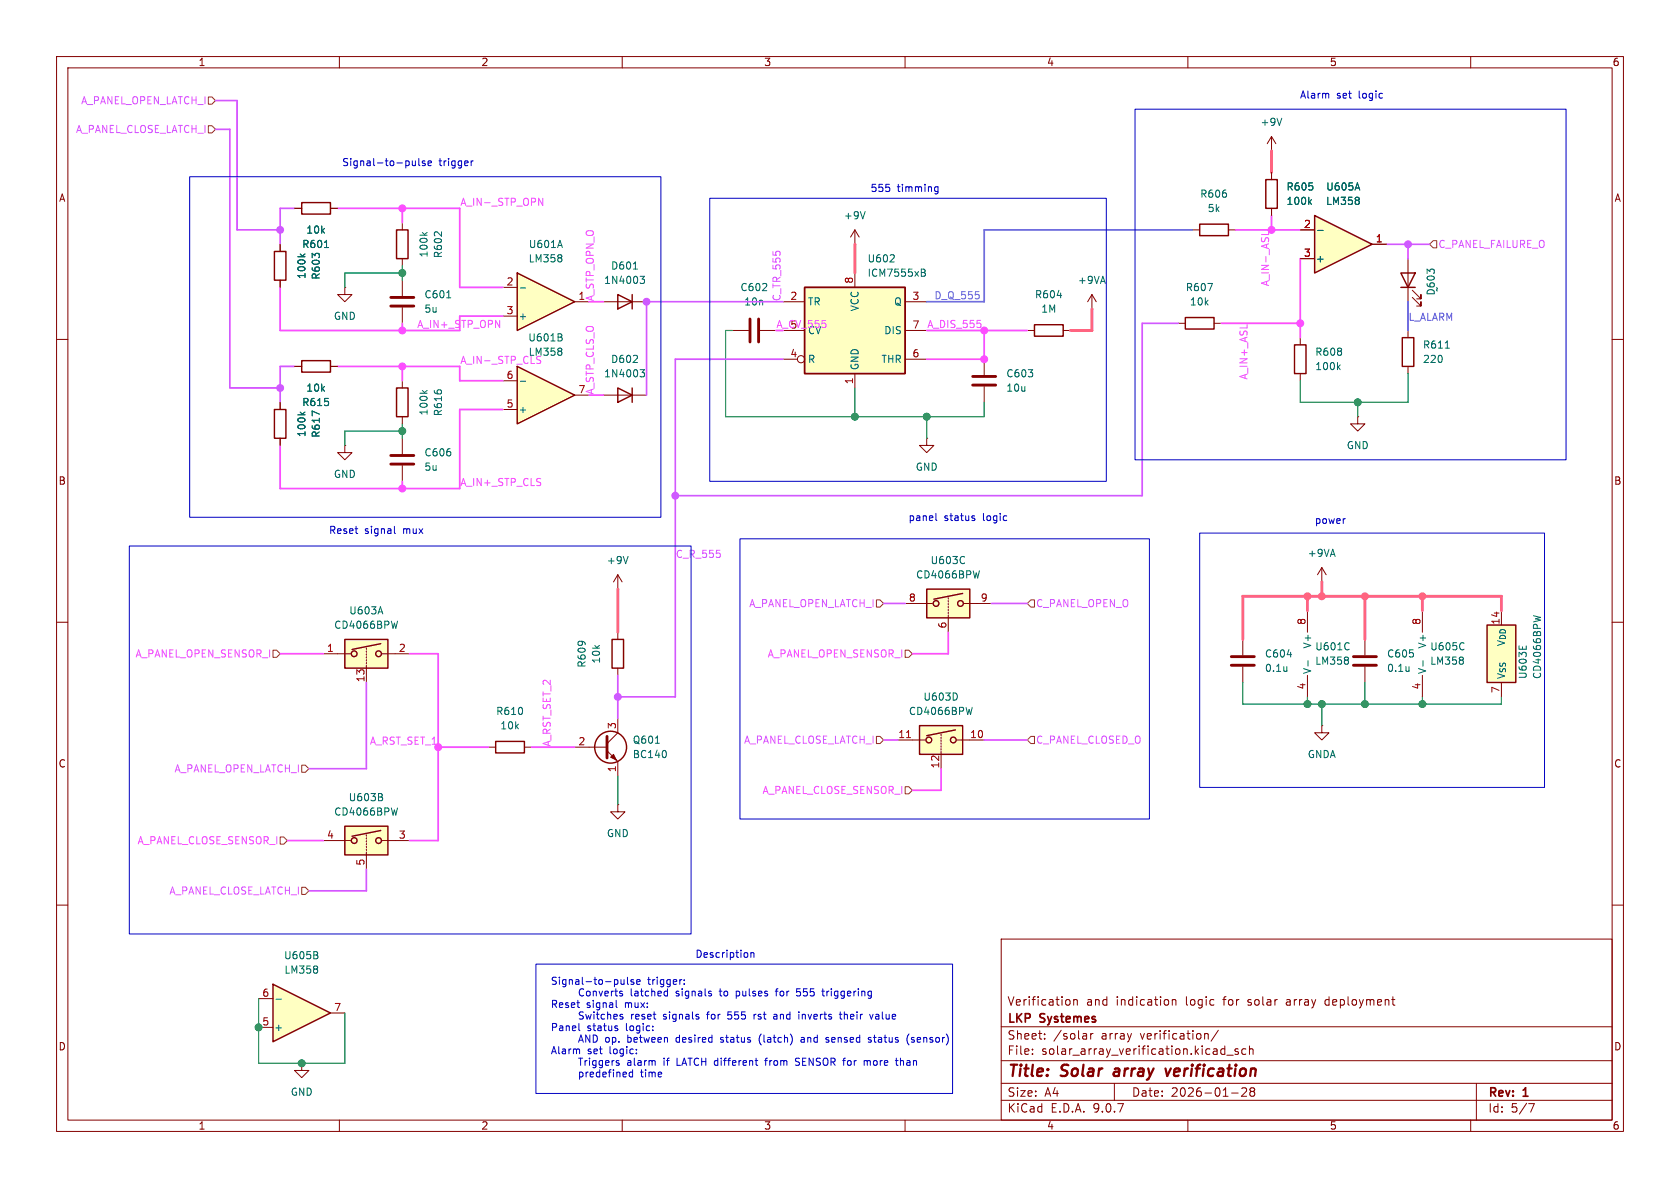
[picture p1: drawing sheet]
<svg xmlns="http://www.w3.org/2000/svg" width="297mm" height="210mm" viewBox="0 0 297 210" stroke-linecap="round" stroke-linejoin="round" font-family="sans-serif">
<g fill="none" stroke="#840000" stroke-width=".18">
<path d="M10 10h277v190h-277zM12 12h273v186h-273zM60 10v2M110 10v2M160 10v2M210 10v2M260 10v2M106.7 53.3h7.6M10 60h2M163.8 77.5v1.2h1.3l-1.3 1.3-1.2-1.3h1.2M163.8 77.5h.1M285 60h2"/>
<path d="M10 110h2M219.7 113v2.8M219.7 117.9v2.8M231.1 108v3.8M231.1 119.4v3.8M233.7 102.9h.1M233.7 100.3l-.8 1.3M233.7 100.3l.7 1.3M233.7 100.3v2.6M285 110h2M10 160h2M177 166h108v32h-108z"/>
<path d="M188.9 176.7l.3 .3v.4l-.3 .3M189.8 176.8l.2-.1 .4 .1 .1 .9M189.8 176.7v1M207.2 176.8l.3-.1 .3 .1 .1 .9M207.2 176.7v1M234.3 176.8v.8M246 176.7h.6M246.3 177.6l.3 .1M285 160h2M60 198v2M110 198v2M160 198v2"/>
<path d="M177 194.5h108M177 191.5h108M177 187.5h108M177 181.5h108M182.5 186.3v.1M182.5 185.5v.1M184.7 183.6v.1M184.7 182.8v.1M192 182.8l.1 .9M192.1 183.6l-.1 .1M192.1 183.1h-.1M192.8 182.7v1"/>
<path d="M193.2 182.7l-.2 .1-.2 .2M197 191.5v3M210 198v2M213 182.8h.5l.1 .9M215.4 182.1l-1.3 2M216.1 185.4l.4 .1M216.5 184.9v1.5M216.5 186.3l-.4 .1M216.9 186.5h1.1M217.7 193.2h1.2M218.9 185.5l-.4-.1-.2 .2 .1 .2 .5 .2v.3h-.6M219.5 192.4l.6-.1 .2 .1 .1 .3-.9 1.1h.9"/>
<path d="M220.2 185.5l-.4-.1-.3 .3v.4l.2 .2h.5M220.9 185.5l.2-.1 .4 .1v.9M220.9 184.9v1.5M221.2 192.9l-.2-.2 .2-.4 .5 .1 .1 .2-.3 .3M221.2 192.9l-.2 .3v.5l.2 .1 .5-.1 .1-.2-.1-.4-.2-.2M221.2 192.9h.3M260 198v2M261 191.5v6.5M270.2 195.1h1l-.6 1.5"/>
</g>
<path d="M197 189.5l-.1 .4 .2 .3M206 188.9l.3 1.3 .7-1.3" fill="none" stroke="#840000" stroke-width=".4"/>
<path d="M109.2 52.1l2.6 1.2-2.6 1.3zM111.8 52.1v2.5" fill="none" stroke="#840000" stroke-width=".25"/>
<path d="M112 47.6h.7M113.2 48.8h.7l-.4 .5 .4 .1v.5l-.2 .2h-.4M227.5 117.8v.9M227.5 118.6h-.1M227.6 115.7h.7M231.2 116.8v1M238.3 116.3v.3M238.3 116.8v.5M238.4 113.7h.1M238.5 114.8h-.1" fill="none" stroke="#006464" stroke-width=".18"/>
<path d="M217.7 117.6h4M217.7 116.1h4" fill="none" stroke="#840000" stroke-width=".51"/>
<path d="M48.3 174l10.1 5.1-10.1 5.1z" fill="#ffffc2"/>
<path d="M182.9 57.4h5.1v2h-5.1zM48.3 174l10.1 5.1-10.1 5.1z" fill="none" stroke="#840000" stroke-width=".25"/>
<g fill="none" stroke="#840000" stroke-width=".18">
<path d="M181.6 58.4h1.3M188 58.4h1.2M193 54.6h.1M193 52.1l-.7 1.2M193 52.1l.8 1.2M193 52.1v2.5M241.3 113v2.8M241.3 117.9v2.8M251.5 108v3.8M251.5 119.4v3.8M45.7 176.5h2.6M58.4 179.1h2.6"/>
<path d="M45.7 181.6h2.6"/>
</g>
<g fill="none" stroke="#006464" stroke-width=".18">
<path d="M186.9 52.2h.8M249.1 117.8v.9M249.1 118.6h-.1M251.6 116.8v1M258.6 116.3v.3M258.6 116.8v.5M258.8 113.7h.1M258.8 114.8h.1M48.8 176.6h1M55.9 168.8l.3 .3v.3l-.2 .1M56 168.3l.2 .2-.2 .3M56.1 170.9v.3"/>
<path d="M56.1 171.4v.5"/>
</g>
<path d="M239.3 117.6h4M239.3 116.1h4" fill="none" stroke="#840000" stroke-width=".51"/>
<path d="M262.9 110.5h5.1v10.2h-5.1z" fill="#ffffc2"/>
<path d="M109.2 68.6l2.6 1.3-2.6 1.2zM111.8 68.6v2.5M228.9 61h2v5h-2zM262.9 110.5h5.1v10.2h-5.1z" fill="none" stroke="#840000" stroke-width=".25"/>
<path d="M229.9 59.7v1.3M71.1 77.5v2.8M106.7 69.9h7.6M174 63.5v2.8M174 68.3v2.8M229.9 66v1.3M71.1 82.3v2.8M265.4 120.7v2.5M53.3 188v1.2h1.3l-1.3 1.3-1.2-1.3h1.2M53.3 188h.1" fill="none" stroke="#840000" stroke-width=".18"/>
<path d="M113.2 65.3h.7l-.4 .5 .4 .2v.4l-.2 .2h-.4M236.6 64.9l.3 .4M236.9 64.5l-.4 .5M268.5 114.2v.6M269.8 114.2v.6M271.1 108.8l1.3 .3" fill="none" stroke="#006464" stroke-width=".18"/>
<path d="M172 66.5h4M172 68.1h4M69.1 80.5h4.1M69.1 82h4.1" fill="none" stroke="#840000" stroke-width=".51"/>
<path d="M91.4 48.3l10.2 5-10.2 5.1z" fill="#ffffc2"/>
<path d="M53.3 35.8h5.1v2h-5.1zM212.1 39.6h5.1v2.1h-5.1zM48.5 44.5h2v5h-2zM70.1 40.6h2v5.1h-2zM91.4 48.3l10.2 5-10.2 5.1zM209.5 56.1h5.1v2.1h-5.1zM247.9 59.7h2v5.1h-2zM48.5 72.4h2v5.1h-2zM53.3 63.8h5.1v2h-5.1zM70.1 68.6h2v5.1h-2z" fill="none" stroke="#840000" stroke-width=".25"/>
<g fill="none" stroke="#840000" stroke-width=".18">
<path d="M52.1 36.8h1.2M58.4 36.8h1.3M71.1 39.4v1.2M224.8 26.7h.1M224.8 24.1l-.8 1.3M224.8 24.1l.8 1.3M224.8 24.1v2.6M49.5 43.2v1.3M49.5 49.5v1.3M61 50.8v1.3h1.2l-1.2 1.2-1.3-1.2h1.3M61 50.8h.1M71.1 45.7v1.3"/>
<path d="M71.1 49.5v2.8M71.1 54.4v2.8M88.9 50.8h2.5M88.9 55.9h2.5M101.6 53.3h2.5M129.5 58.4h2.8M134.4 58.4h2.8M151.1 43.2h.1M151.1 40.6l-.7 1.3M151.1 40.6l.8 1.3M151.1 40.6v2.6M208.3 57.2h1.2"/>
<path d="M210.8 40.6h1.3M214.6 57.2h1.3M217.2 40.6h1.2M248.9 58.4v1.3M49.5 71.1v1.3M49.5 77.5v1.2M52.1 64.8h1.2M58.4 64.8h1.3M61 78.7v1.3h1.2l-1.2 1.3-1.3-1.3h1.3M61 78.7h.1M71.1 67.3v1.3M71.1 73.7v1.2"/>
<path d="M248.9 64.8v1.2"/>
</g>
<g fill="none" stroke="#006464" stroke-width=".18">
<path d="M152.9 37.4l-.4 1.3M226.6 20.9l-.4 1.3M53.1 44.9l.5 .5M53.9 44.9l-.5 .4M57.4 43.8h.7M74.7 41.1l.4 .5M75.5 41.1l-.5 .4M79 52.6h.7M92 50.9h.9M99 42.5l.4 1.3M99.3 45.2v.3M99.3 45.7v.5"/>
<path d="M213.5 50.1h.9l-.6 1.3M53.1 72.8l.5 .5M53.9 72.8l-.5 .4M56.5 73.2l-1.3-.5v.8M74.7 69l.4 .5M75.5 69l-.5 .4M255.5 61.5h.7"/>
</g>
<path d="M69.1 52.6h4.1M69.1 54.1h4.1M132.6 56.4v4.1M134.1 56.4v4.1" fill="none" stroke="#840000" stroke-width=".51"/>
<path d="M142.2 50.8h17.8v15.2h-17.8z" fill="#ffffc2"/>
<path d="M142.2 50.8h17.8v15.2h-17.8zM247.6 48.3h2.6l-1.3 2.5zM247.6 50.8h2.6" fill="none" stroke="#840000" stroke-width=".25"/>
<g fill="none" stroke="#840000" stroke-width=".18">
<path d="M138.4 53.3h3.8M138.4 58.4h3.8M151.1 48.3v2.5M160 53.3h3.8M160 58.4h3.8M248.9 45.7v7.6M249.7 52.6l1.5 1.5v-.8v.8h-.8M249.7 51.3l1.5 1.5v-.7v.7h-.8M138.4 63.5h2.6M151.1 66v2.6M160 63.5h3.8"/>
<circle cx="141.6" cy="63.5" r=".63"/>
</g>
<path d="M157.3 46.3h.8M158 45.2v.4M162.9 47.6l.6 .1v.2l-.2 .3M162.9 48.2h.4M163.3 48.2l.3 .2-.1 .3-.6 .1" fill="none" stroke="#006464" stroke-width=".18"/>
<path d="M232.4 38.1l10.2 5.1-10.2 5.1z" fill="#ffffc2"/>
<path d="M223.8 31.8h2v5h-2zM232.4 38.1l10.2 5.1-10.2 5.1z" fill="none" stroke="#840000" stroke-width=".25"/>
<path d="M224.8 30.5v1.3M224.8 36.8v1.3M229.9 40.6h2.5M229.9 45.7h2.5M242.6 43.2h2.5" fill="none" stroke="#840000" stroke-width=".18"/>
<path d="M231.5 35.7l.4 .4M231.9 35.3l-.5 .5M240 32.3l.4 1.3M240.2 35v.3M240.2 35.5v.5M232.9 40.7h1" fill="none" stroke="#006464" stroke-width=".18"/>
<path d="M61 146.1h7.6v5h-7.6z" fill="#ffffc2"/>
<path d="M57.1 148.6h4.9M64.8 147.6v.2M64.8 148.1v.2M64.8 148.6v.2M64.8 149.1v.3M64.8 149.6v.3M64.8 150.1v.3M64.8 150.6v3.1M67.6 148.6h4.8" fill="none" stroke="#840000" stroke-width=".18"/>
<g fill="none" stroke="#840000" stroke-width=".25">
<path d="M61 146.1h7.6v5h-7.6zM67.3 146.8l-5.1 1"/>
<circle cx="62.6" cy="148.6" r=".51"/>
<circle cx="66.9" cy="148.6" r=".51"/>
</g>
<path d="M67.3 140.9l.3 .2v.3l-.2 .1M67.5 140.3l.1 .2-.1 .3M70.3 142.8l-.3 1.3" fill="none" stroke="#006464" stroke-width=".18"/>
<path d="M61 113h7.6v5.1h-7.6z" fill="#ffffc2"/>
<path d="M57.1 115.6h4.9M64.8 114.6v.2M64.8 115.1v.2M64.8 115.6v.2M64.8 116.1v.2M64.8 116.6v.2M64.8 117.1v.2M64.8 117.6v3.1M67.6 115.6h4.8" fill="none" stroke="#840000" stroke-width=".18"/>
<g fill="none" stroke="#840000" stroke-width=".25">
<path d="M61 113h7.6v5.1h-7.6zM67.3 113.8l-5.1 1"/>
<circle cx="62.6" cy="115.6" r=".51"/>
<circle cx="66.9" cy="115.6" r=".51"/>
</g>
<path d="M67.2 107.3l.5 1.2M70.3 109.8l-.3 1.3" fill="none" stroke="#006464" stroke-width=".18"/>
<path d="M163.8 104.1h7.6v5.1h-7.6z" fill="#ffffc2"/>
<path d="M160 106.7h4.8M167.6 105.7v.2M167.6 106.2v.2M167.6 106.7v.2M167.6 107.2v.2M167.6 107.7v.3M167.6 108.2v.3M167.6 108.7v3.1M170.4 106.7h4.9M86.4 132.1h1.2M92.7 132.1h1.3" fill="none" stroke="#840000" stroke-width=".18"/>
<g fill="none" stroke="#840000" stroke-width=".25">
<path d="M163.8 104.1h7.6v5.1h-7.6zM170.2 104.9l-5.1 1M87.6 131.1h5.1v2h-5.1z"/>
<circle cx="165.5" cy="106.7" r=".51"/>
<circle cx="169.8" cy="106.7" r=".51"/>
</g>
<path d="M170.5 98.4v.1M170.5 99.5v.1M173.1 100.9l-.3 1.3" fill="none" stroke="#006464" stroke-width=".18"/>
<path d="M162.6 128.3h7.6v5.1h-7.6z" fill="#ffffc2"/>
<g fill="none" stroke="#840000" stroke-width=".18">
<path d="M109.2 104.1h.1M109.2 101.6l-.7 1.3M109.2 101.6l.8 1.3M109.2 101.6v2.5M109.2 111.8v1.2M109.2 118.1v1.3M101.6 132.1h5.7M107.3 132.7l1.9 1.9v2.6M109.2 127v2.5l-1.9 1.9M158.7 130.8h4.9M166.4 129.8v.2M166.4 130.3v.3"/>
<path d="M166.4 130.8v.3M166.4 131.3v.3M166.4 131.8v.3M166.4 132.3v.3M166.4 132.8v3.1M169.2 130.8h4.8M109.2 142.2v1.3h1.3l-1.3 1.3-1.3-1.3h1.3M109.2 142.2h.1"/>
</g>
<g fill="none" stroke="#840000" stroke-width=".25">
<path d="M108.2 113h2v5.1h-2zM162.6 128.3h7.6v5.1h-7.6zM168.9 129l-5.1 1"/>
<circle cx="107.9" cy="132.1" r="2.82"/>
<circle cx="164.2" cy="130.8" r=".51"/>
<circle cx="168.5" cy="130.8" r=".51"/>
</g>
<path d="M160.3 130.4h.7" fill="none" stroke="#a90000" stroke-width=".18"/>
<path d="M111 98.4l-.4 1.2M115.9 131.4h.7M117.7 132.8l.1 .3-.1 .7M169.2 122.8v.7M171.9 125l-.3 1.3" fill="none" stroke="#006464" stroke-width=".18"/>
<path d="M107.3 130.2v3.8" fill="none" stroke="#840000" stroke-width=".51"/>
<path d="M107.9 133.9l.6-.5 .5 1z" fill="#840000" stroke="#840000" stroke-width=".18"/>
<path d="M91.4 64.8l10.2 5.1-10.2 5z" fill="#ffffc2"/>
<path d="M91.4 64.8l10.2 5.1-10.2 5z" fill="none" stroke="#840000" stroke-width=".25"/>
<g fill="none" stroke="#840000" stroke-width=".18">
<path d="M52.1 36.8h1.2M58.4 36.8h1.3M224.8 30.5v1.3M224.8 36.8v1.3M49.5 43.2v1.3M49.5 49.5v1.3M229.9 40.6h2.5M229.9 45.7h2.5M242.6 43.2h2.5M49.5 71.1v1.3M49.5 77.5v1.2M52.1 64.8h1.2"/>
<path d="M58.4 64.8h1.3M88.9 67.3h2.5M88.9 72.4h2.5M101.6 69.9h2.5M240 73.7v1.2h1.3l-1.3 1.3-1.2-1.3h1.2M240 73.7h.1M233.7 128.3v1.2h1.2l-1.2 1.3-1.3-1.3h1.3M233.7 128.3h.1"/>
</g>
<g fill="none" stroke="#006464" stroke-width=".18">
<path d="M231.5 35.7l.4 .4M231.9 35.3l-.5 .5M240 32.3l.4 1.3M240.2 35v.3M240.2 35.5v.5M53.1 44.9l.5 .5M53.9 44.9l-.5 .4M57.4 43.8h.7M99.1 59.6l.3 .2-.1 .3-.1 .2M99.2 59.1l.1 .1-.1 .3M232.9 40.7h1M53.1 72.8l.5 .5"/>
<path d="M53.9 72.8l-.5 .4M56.5 73.2l-1.3-.5v.8M92 67.4h.9M99.3 61.7v.3M99.3 62.2v.5"/>
</g>
<g fill="none" stroke="#725600" stroke-width=".18">
<path d="M36.8 17.1h.7l.6 .7-.6 .6h-.7zM36.8 22.2h.7l.6 .7-.6 .6h-.7zM253.4 42.5h.6v1.3h-.6l-.7-.6zM48.3 114.9h.6l.6 .7-.6 .6h-.6zM154.9 106h.7l.6 .7-.6 .6h-.7zM160 114.9h.7l.6 .7-.6 .6h-.7zM182.2 106h.7v1.3h-.7l-.6-.6zM53.3 135.3h.7l.6 .6-.6 .6h-.7zM154.9 130.2h.7l.6 .6-.6 .6h-.7zM160 139.1h.7l.6 .6-.6 .6h-.7zM182.2 130.2h.7v1.2h-.7l-.6-.6zM49.5 148h.7l.6 .6-.6 .6h-.7z"/>
<path d="M53.3 156.8h.7l.6 .7-.6 .6h-.7z"/>
</g>
<path d="M95.2 35l.8 1.3v-1.3M173.4 57.2v.6M224.3 40.9v.6M95.5 63.7l.1 .2-.1 .2-.5 .2" fill="none" stroke="#fd4dff" stroke-width=".18"/>
<g fill="none" stroke="#fd4dff" stroke-width=".3">
<path d="M59.7 36.8h21.6v14h7.6M71.1 36.8v2.6M224.8 38.1v2.5M49.5 50.8v7.6h31.8v-2.5h7.6M71.1 57.2v1.2M104.1 53.3h2.6M163.8 58.4h17.8M174 58.4v5.1h-10.2M215.9 57.2h14M218.4 40.6h11.5M229.9 45.7v14M59.7 64.8h21.6v2.5h7.6"/>
<path d="M71.1 64.8v2.5M88.9 72.4h-7.6v14h-31.8v-7.7M104.1 69.9h2.6M71.1 85.1v1.3M49.5 115.6h7.6M72.4 115.6h5.1v33h-5.1M167.6 111.8v3.8h-6.3M77.5 132.1h8.9M94 132.1h7.6M166.4 135.9v3.8h-5.1M50.8 148.6h6.3"/>
</g>
<g fill="none" stroke="#009600" stroke-width=".2">
<path d="M71.1 48.3h-10.1v2.5M71.1 47v2.5M129.5 58.4h-1.2v15.3h45.7v-2.6M71.1 76.2h-10.1v2.5M71.1 74.9v2.6M151.1 68.6v5.1M163.8 73.7v3.8M240 71.1v2.6M248.9 66v5.1h-19v-3.8M109.2 137.2v5M219.7 120.7v3.8h45.7v-1.3M231.1 123.2v1.3"/>
<path d="M233.7 124.5v3.8M241.3 120.7v3.8M251.5 123.2v1.3M45.7 176.5v11.5h15.3v-8.9"/>
</g>
<path d="M193 54.6v3.8h-3.8M231.1 105.4v2.6M233.7 102.9v2.5M241.3 105.4v7.6M251.5 105.4v2.6M265.4 108v-2.6h-45.7v7.6" fill="none" stroke="#ff6283" stroke-width=".51"/>
<path d="M210.8 40.6h-36.8v12.7h-10.2" fill="none" stroke="#2e9cff" stroke-width=".3"/>
<path d="M224.8 26.7v3.8M151.1 43.2v5.1M109.2 104.1v7.7" fill="none" stroke="#ff6866" stroke-width=".51"/>
<g fill="none" stroke="#ce5aff" stroke-width=".3">
<path d="M38.1 17.8h3.8v22.8h7.6M38.1 22.9h2.5v45.7h8.9M52.1 36.8h-2.6v6.4M138.4 53.3h-24.1v16.6M208.3 57.2h-6.4v30.4h-82.5M245.1 43.2h7.6M248.9 43.2v2.5M52.1 64.8h-2.6v6.3M138.4 63.5h-19v59.7h-10.2M109.2 119.4v7.6M156.2 106.7h3.8M175.3 106.7h6.3"/>
<path d="M64.8 120.7v15.2h-10.2M156.2 130.8h2.5M174 130.8h7.6M64.8 153.7v3.8h-10.2"/>
</g>
<path d="M248.9 53.3v5.1" fill="none" stroke="#5f4aff" stroke-width=".3"/>
<g fill="none" stroke="#0000c2" stroke-width=".18">
<path d="M200.7 19.3h76.2v62h-76.2zM234.8 16.6l.1 .7M33.5 31.2h83.3v60.2h-83.3zM72.9 28.4l.1 .8 .3 .1 .1-.1M73.4 28.4v.9M74 28v1.1l.2 .2M75.1 28.5l-.3-.1-.2 .2 .1 .2 .4 .1v.3h-.5M75.7 28.9l.6-.2-.1-.2-.3-.1-.2 .2v.6h.5M83.3 28.4v.9M83.7 28.4l-.4 .3M125.5 35.1h70.1v50h-70.1zM165.3 33.7l.2 .2 .3-.1"/>
<path d="M165.8 33v1l-.2 .3-.3-.1M165.8 33.1l-.3-.1-.2 .1M22.9 96.5h99.3v68.6h-99.3zM69.7 93v1.1l.2 .2M130.8 95.3h72.4v49.5h-72.4zM165.5 90.8v1l.1 .2M172 91.6l.3 .1 .1 .1-.2 .2h-.3M172 91.2h.3M212.1 94.2h60.9v45h-60.9zM237.7 91.7h.1M94.7 170.4h73.7v22.9h-73.7zM104.9 175.3h.1"/>
<path d="M105 179.3v.8M105.4 175.3v.8M105.6 178.9v1.1l.3 .1M105.9 175.2l.3 .9 .3-.9M106.4 179.4l-.1 .1v.5l.2 .1h.4M107 175.3v.7h.5M107.4 178.9v1.2M107.5 175.3v.2l-.6 .1M107.5 179.4h-.1M107.9 179.4l.1 .7M108.1 175.2v.9M108.2 175.3l-.1 .2"/>
<path d="M108.6 179.4v.7h.5M108.7 179.3l.4 .1v.2l-.6 .1M108.9 174.8v1.1l.3 .2M108.9 176.8v1.1l.2 .2M109.8 173.2v.8h.3l.2-.1M110 175.3l-.3-.1-.2 .2 .1 .2 .4 .1v.3h-.5M110.1 179.4l-.3-.1-.2 .2 .1 .2 .4 .1v.3h-.5M110.3 173.2v.8M110.9 172.7v1.1l.2 .2M112 173.2h-.3l-.2 .1 .1 .2 .4 .2v.3h-.5M112.6 173.6l.6-.1-.1-.3h-.4l-.1 .1v.7h.5M117.5 176h.5"/>
<path d="M118 174.8v1.3M120.4 173.2h.1M121 173.9v.1M121 173.2v.1M123.4 179.3l.1 .1M123.4 179.7l.2 .2-.2 .2M125.6 175.6l.2 .2-.2 .3M125.6 175.2l.1 .1M132.1 168.5v.6M132.7 168.4v.8M132.7 168.5l.2-.1 .3 .1 .1 .7M133.3 179.3v.8"/>
<path d="M133.5 179.3l-.2 .2M137.1 175.2h.4M137.2 179.3l-.4 .1M137.2 179.7h-.3l-.1 .1v.3h.4M137.3 174.9l-.1 1.2M140.8 175.9l.5 .2M141.2 178.9v.1M141.2 179.3v.8M141.5 174.8h-.6l-.1 .6 .5-.1M145.3 175.2h.5M145.5 174.8v1.1l.3 .2M148.4 179.3h.4"/>
<path d="M148.5 178.9v1.1l.3 .1M153.7 179.3l.3 .8 .4-.8M102.3 184.2l.4-1.2 .4 1.2M102.3 180.9v1.1l.2 .2M102.4 185.5l.1 .8M102.4 183.9h.6M104.3 183v1.2l-.7-1.2v1.2M104.8 188.7l.1 .1M104.9 183v1.2a.67 .67 0 0 0 .7-.4 .67 .67 0 0 0-.2-.8M105.4 187.5v1l-.3 .3M105.4 187.5h-.4l-.2 .2 .1 .6h.5M106.5 187.5h-.3l-.3 .2 .1 .6h.5"/>
<path d="M106.5 187.5v1l-.2 .3-.3-.1M106.6 189.9l.6-.1-.1-.2-.3-.1-.2 .2v.6h.5M107.5 187.5h-.4v.6l.1 .2h.4M107.5 189.5h.5M107.6 187.5l.1 .3-.6 .1M108 189.1l-.3 .2v1.1M108.2 187.5v.8M108.3 187.5l-.1 .2M108.4 189.1v.1M108.4 189.5v.9M108.9 181.8h.3v.2l-.1 .2h-.3M108.9 181.3l.3 .1"/>
<path d="M109 187.5v.3l.4 .2 .1 .1-.2 .2h-.4M109.1 189.6l.1-.1 .3 .1 .1 .8M109.1 189.5v.9M110.1 189.9l.6-.1v-.2l-.4-.1-.2 .2 .1 .6h.5M111.8 189.6l-.3-.1-.3 .3 .2 .5h.4M111.8 189.1v1.3M112.5 186.2v.1M112.5 185.5v.1M115.4 182.1v.1M115.4 181.4v.1M115.6 187.5l.2 .2v.6M133.5 187.5h.5"/>
<path d="M133.7 188.3h.3M134.3 183.1l-.1 .5 .1 .8M135.2 187.5h.5M135.4 187.1v1.2M140.6 188.3h.5M141.2 187.1h-.3l-.3 .2 .1 .3 .4 .1M142 183.4l-.3 .1M142.1 183.8h-.3l-.2 .1 .1 .3h.4M146.5 183.5l-.3-.1-.2 .2 .5 .4M146.5 184.1l-.1 .1h-.4M152.8 187.5h.3l.2 .2M153.3 187.7v.6"/>
<path d="M153.5 187.5l-.2 .2M154 183.5l-.3-.1-.2 .2 .1 .2 .4 .1v.3h-.5M158.3 187.5h.5M158.5 188.3h.3M159.2 187.1v1.2M159.4 187.5l-.2 .1M160.7 182.8a1.46 1.46 0 0 0 0 1.9M161.1 184.2h.4M161.3 183.4l-.2 .2 .2 .2"/>
</g>
<g fill="#fd4dff" stroke="#fd4dff" stroke-width=".18">
<circle cx="77.5" cy="132.1" r=".61"/>
<circle cx="71.1" cy="86.4" r=".61"/>
<circle cx="71.1" cy="64.8" r=".61"/>
<circle cx="71.1" cy="58.4" r=".61"/>
<circle cx="71.1" cy="36.8" r=".61"/>
<circle cx="174" cy="63.5" r=".61"/>
<circle cx="174" cy="58.4" r=".61"/>
<circle cx="229.9" cy="57.1" r=".61"/>
<circle cx="224.8" cy="40.6" r=".61"/>
</g>
<g fill="#009600" stroke="#009600" stroke-width=".18">
<circle cx="71.1" cy="76.2" r=".61"/>
<circle cx="71.1" cy="48.3" r=".61"/>
<circle cx="53.3" cy="188" r=".61"/>
<circle cx="45.7" cy="181.6" r=".61"/>
<circle cx="151.1" cy="73.7" r=".61"/>
<circle cx="163.8" cy="73.7" r=".61"/>
<circle cx="240" cy="71.1" r=".61"/>
<circle cx="241.3" cy="124.5" r=".61"/>
<circle cx="251.5" cy="124.5" r=".61"/>
<circle cx="233.7" cy="124.5" r=".61"/>
<circle cx="231.1" cy="124.5" r=".61"/>
</g>
<g fill="#ce5aff" stroke="#ce5aff" stroke-width=".18">
<circle cx="49.5" cy="68.6" r=".61"/>
<circle cx="49.5" cy="40.6" r=".61"/>
<circle cx="114.3" cy="53.3" r=".61"/>
<circle cx="119.4" cy="87.6" r=".61"/>
<circle cx="109.2" cy="123.2" r=".61"/>
<circle cx="248.9" cy="43.2" r=".61"/>
</g>
<g fill="#ff6283" stroke="#ff6283" stroke-width=".18">
<circle cx="241.3" cy="105.4" r=".61"/>
<circle cx="231.1" cy="105.4" r=".61"/>
<circle cx="233.7" cy="105.4" r=".61"/>
<circle cx="251.5" cy="105.4" r=".61"/>
</g>
<g font-size="2.8" fill="#840000">
<text x="178" y="190.9">Title:</text>
<text x="187.7" y="190.9">Solar</text>
<text x="197.8" y="190.9">array</text>
<text x="207.7" y="190.9">verification</text>
</g>
<g font-size="2.1" fill="#840000">
<text x="178" y="178">Verification</text>
<text x="192" y="178">and</text>
<text x="197.4" y="178">indication</text>
<text x="209.8" y="178">logic</text>
<text x="216.6" y="178">for</text>
<text x="221" y="178">solar</text>
<text x="227.9" y="178">array</text>
<text x="235" y="178">deployment</text>
<text x="178" y="184">Sheet:</text>
<text x="178" y="181.2">LKP</text>
<text x="184" y="181.2">Systemes</text>
<text x="186.2" y="184">/solar</text>
<text x="194.7" y="184">array</text>
<text x="201.8" y="184">verification/</text>
<text x="178" y="186.7">File:</text>
<text x="184.1" y="186.7">solar_array_verification.kicad_sch</text>
<text x="178" y="196.9">KiCad</text>
<text x="178" y="194.1">Size:</text>
<text x="184.7" y="194.1">A4</text>
<text x="185.7" y="196.9">E.D.A.</text>
<text x="193.3" y="196.9">9.0.7</text>
<text x="200" y="194.1">Date:</text>
<text x="207" y="194.1">2026-01-28</text>
<text x="263" y="194.3">Rev:</text>
<text x="263" y="196.9">Id:</text>
<text x="267.1" y="196.9">5/7</text>
<text x="269.4" y="194.3">1</text>
</g>
<g font-size="1.8" fill="#840000">
<text x="35" y="11.9">1</text>
<text x="85" y="11.9">2</text>
<text x="135" y="11.9">3</text>
<text x="185" y="11.9">4</text>
<text x="235" y="11.9">5</text>
<text x="285" y="11.9">6</text>
<text x="10.3" y="35.9">A</text>
<text x="285.3" y="35.9">A</text>
<text x="10.3" y="85.9">B</text>
<text x="285.3" y="85.9">B</text>
<text x="10.3" y="135.9">C</text>
<text x="285.3" y="135.9">C</text>
<text x="10.3" y="185.9">D</text>
<text x="285.3" y="185.9">D</text>
<text x="35" y="199.9">1</text>
<text x="85" y="199.9">2</text>
<text x="135" y="199.9">3</text>
<text x="185" y="199.9">4</text>
<text x="235" y="199.9">5</text>
<text x="285" y="199.9">6</text>
</g>
<g font-size="1.8" fill="#0000c2">
<text x="229.7" y="17.6">Alarm</text>
<text x="236.3" y="17.6">set</text>
<text x="240.3" y="17.6">logic</text>
<text x="60.4" y="29.6">Signal-to-pulse</text>
<text x="77.6" y="29.6">trigger</text>
<text x="153.8" y="34.1">555</text>
<text x="158.6" y="34.1">timming</text>
<text x="58.1" y="94.6">Reset</text>
<text x="64.4" y="94.6">signal</text>
<text x="71.4" y="94.6">mux</text>
<text x="160.5" y="92.3">panel</text>
<text x="166.9" y="92.3">status</text>
<text x="173.9" y="92.3">logic</text>
<text x="232.4" y="92.8">power</text>
<text x="122.8" y="169.5">Description</text>
<text x="97.3" y="174.3">Signal-to-pulse</text>
<text x="97.3" y="176.3">Converts</text>
<text x="97.3" y="178.4">Reset</text>
<text x="103.7" y="178.4">signal</text>
<text x="110.6" y="178.4">mux:</text>
<text x="111.4" y="176.3">latched</text>
<text x="114.5" y="174.3">trigger:</text>
<text x="119.6" y="176.3">signals</text>
<text x="127.5" y="176.3">to</text>
<text x="130.6" y="176.3">pulses</text>
<text x="137.8" y="176.3">for</text>
<text x="141.7" y="176.3">555</text>
<text x="146.5" y="176.3">triggering</text>
<text x="97.3" y="180.4">Switches</text>
<text x="97.3" y="182.5">Panel</text>
<text x="103.8" y="182.5">status</text>
<text x="106.9" y="184.5">op.</text>
<text x="110.8" y="182.5">logic:</text>
<text x="111" y="184.5">between</text>
<text x="111.5" y="180.4">reset</text>
<text x="117.3" y="180.4">signals</text>
<text x="119.8" y="184.5">desired</text>
<text x="125.3" y="180.4">for</text>
<text x="127.8" y="184.5">status</text>
<text x="129.1" y="180.4">555</text>
<text x="133.9" y="180.4">rst</text>
<text x="134.8" y="184.5">(latch)</text>
<text x="137.6" y="180.4">and</text>
<text x="142.2" y="180.4">inverts</text>
<text x="142.5" y="184.5">and</text>
<text x="147.1" y="184.5">sensed</text>
<text x="149.8" y="180.4">their</text>
<text x="154.8" y="184.5">status</text>
<text x="155.3" y="180.4">value</text>
<text x="161.8" y="184.5">(sensor)</text>
<text x="97.3" y="186.6">Alarm</text>
<text x="97.3" y="188.6">Triggers</text>
<text x="97.3" y="190.7">predefined</text>
<text x="103.8" y="186.6">set</text>
<text x="107.8" y="186.6">logic:</text>
<text x="110.8" y="188.6">alarm</text>
<text x="113.2" y="190.7">time</text>
<text x="117.4" y="188.6">if</text>
<text x="119.9" y="188.6">LATCH different</text>
<text x="136" y="188.6">from</text>
<text x="141.5" y="188.6">SENSOR for</text>
<text x="154" y="188.6">more</text>
<text x="159.9" y="188.6">than</text>
</g>
<g font-size="1.8" fill="#ce5aff">
<text x="13.3" y="23.7">A_PANEL_CLOSE_LATCH_I</text>
<text x="14.2" y="18.6">A_PANEL_OPEN_LATCH_I</text>
<text x="254.2" y="44">C_PANEL_FAILURE_O</text>
<text x="138.1" y="53.3" transform="rotate(-90 138.1 53.3)">C_TR_555</text>
<text x="119.4" y="98.7">C_R_555</text>
<text x="132.4" y="107.5">A_PANEL_OPEN_LATCH_I</text>
<text x="183.1" y="107.5">C_PANEL_OPEN_O</text>
<text x="131.4" y="131.7">A_PANEL_CLOSE_LATCH_I</text>
<text x="183.1" y="131.7">C_PANEL_CLOSED_O</text>
<text x="30.8" y="136.8">A_PANEL_OPEN_LATCH_I</text>
<text x="29.8" y="158.3">A_PANEL_CLOSE_LATCH_I</text>
</g>
<g font-size="1.8" fill="#006464">
<text x="222.8" y="22.5">+9V</text>
<text x="212.1" y="35.2">R606</text>
<text x="227.3" y="33.9">R605</text>
<text x="234.4" y="33.9">U605A</text>
<text x="54.1" y="41.5">10k</text>
<text x="149.1" y="39">+9V</text>
<text x="213.4" y="37.7">5k</text>
<text x="227.3" y="36.4">100k</text>
<text x="234.3" y="36.4">LM358</text>
<text x="53.3" y="44">R601</text>
<text x="75.8" y="45.6" transform="rotate(-90 75.8 45.6)">100k</text>
<text x="78.3" y="45.7" transform="rotate(-90 78.3 45.7)">R602</text>
<text x="93.4" y="46.6">LM358</text>
<text x="93.4" y="44">U601A</text>
<text x="107.9" y="47.9">D601</text>
<text x="153.3" y="46.6">U602</text>
<text x="232.5" y="46.6">+</text>
<text x="54.2" y="49.4" transform="rotate(-90 54.2 49.4)">100k</text>
<text x="56.7" y="49.5" transform="rotate(-90 56.7 49.5)">R603</text>
<text x="74.9" y="52.9">C601</text>
<text x="106.7" y="50.4">1N4003</text>
<text x="130.8" y="51.7">C602</text>
<text x="153.3" y="49.1">ICM7555xB</text>
<text x="182.9" y="52.9">R604</text>
<text x="190.5" y="50.4">+9VA</text>
<text x="209.5" y="51.7">R607</text>
<text x="253.8" y="52.3" transform="rotate(-90 253.8 52.3)">D603</text>
<text x="254.9" y="51.7" transform="rotate(-90 254.9 51.7)">~</text>
<text x="58.9" y="56.7">GND</text>
<text x="74.9" y="55.5">5u</text>
<text x="91.6" y="56.7">+</text>
<text x="131.5" y="54.2">10n</text>
<text x="142.7" y="54.2">TR</text>
<text x="152" y="55.1" transform="rotate(-90 152 55.1)">VCC</text>
<text x="156.2" y="59.3">DIS</text>
<text x="158" y="54.2">Q</text>
<text x="184" y="55.5">1M</text>
<text x="210.3" y="54.2">10k</text>
<text x="93.3" y="60.6">U601B</text>
<text x="107.9" y="64.4">D602</text>
<text x="142.7" y="64.4">R</text>
<text x="152" y="65.5" transform="rotate(-90 152 65.5)">GND</text>
<text x="155.7" y="64.4">THR</text>
<text x="232.4" y="63.1">R608</text>
<text x="232.4" y="65.6">100k</text>
<text x="251.5" y="61.8">R611</text>
<text x="251.5" y="64.4">220</text>
<text x="53.3" y="72">R615</text>
<text x="54.1" y="69.4">10k</text>
<text x="106.7" y="66.9">1N4003</text>
<text x="177.8" y="66.9">C603</text>
<text x="177.8" y="69.4">10u</text>
<text x="54.2" y="77.4" transform="rotate(-90 54.2 77.4)">100k</text>
<text x="56.7" y="77.5" transform="rotate(-90 56.7 77.5)">R617</text>
<text x="75.8" y="73.5" transform="rotate(-90 75.8 73.5)">100k</text>
<text x="78.3" y="73.7" transform="rotate(-90 78.3 73.7)">R616</text>
<text x="91.6" y="73.3">+</text>
<text x="74.9" y="80.9">C606</text>
<text x="74.9" y="83.4">5u</text>
<text x="161.8" y="83.4">GND</text>
<text x="238" y="79.6">GND</text>
<text x="58.9" y="84.7">GND</text>
<text x="107.2" y="99.9">+9V</text>
<text x="164.4" y="99.9">U603C</text>
<text x="231.1" y="98.7">+9VA</text>
<text x="161.9" y="102.5">CD4066BPW</text>
<text x="59" y="111.4">CD4066BPW</text>
<text x="61.6" y="108.8">U603A</text>
<text x="103.7" y="118.1" transform="rotate(-90 103.7 118.1)">R609</text>
<text x="106.3" y="117.4" transform="rotate(-90 106.3 117.4)">10k</text>
<text x="223.5" y="116.4">C604</text>
<text x="223.5" y="119">0.1u</text>
<text x="232" y="119.3" transform="rotate(-90 232 119.3)">V-</text>
<text x="232" y="114.8" transform="rotate(-90 232 114.8)">V+</text>
<text x="232.4" y="115.2">U601C</text>
<text x="232.4" y="117.7">LM358</text>
<text x="245.1" y="116.4">C605</text>
<text x="245.1" y="119">0.1u</text>
<text x="252.3" y="119.3" transform="rotate(-90 252.3 119.3)">V-</text>
<text x="252.3" y="114.8" transform="rotate(-90 252.3 114.8)">V+</text>
<text x="252.7" y="115.2">U605C</text>
<text x="252.7" y="117.7">LM358</text>
<text x="163.2" y="124.1">U603D</text>
<text x="266.3" y="120.1" transform="rotate(-90 266.3 120.1)">V_{SS}V_{DD}</text>
<text x="270.1" y="120.1" transform="rotate(-90 270.1 120.1)">U603E</text>
<text x="272.6" y="120.1" transform="rotate(-90 272.6 120.1)">CD4066BPW</text>
<text x="87.6" y="126.6">R610</text>
<text x="88.3" y="129.1">10k</text>
<text x="111.8" y="131.7">Q601</text>
<text x="160.6" y="126.6">CD4066BPW</text>
<text x="111.8" y="134.2">BC140</text>
<text x="231.1" y="134.2">GNDA</text>
<text x="61.6" y="141.8">U603B</text>
<text x="59" y="144.4">CD4066BPW</text>
<text x="107.2" y="148.2">GND</text>
<text x="50.1" y="169.8">U605B</text>
<text x="50.2" y="172.3">LM358</text>
<text x="48.4" y="182.5">+</text>
<text x="51.3" y="193.9">GND</text>
</g>
<g font-size="1.8" fill="#fd4dff">
<text x="81.3" y="36.5">A_IN-_STP_OPN</text>
<text x="105.1" y="53.3" transform="rotate(-90 105.1 53.3)">A_STP_OPN_O</text>
<text x="224.4" y="50.7" transform="rotate(-90 224.4 50.7)">A_IN-_ASL</text>
<text x="73.7" y="58.1">A_IN+_STP_OPN</text>
<text x="137.2" y="58.1">A_CV_555</text>
<text x="139.6" y="58.2">5</text>
<text x="142.7" y="59.3">CV</text>
<text x="163.8" y="58.1">A_DIS_555</text>
<text x="81.3" y="64.4">A_IN-_STP_CLS</text>
<text x="93.4" y="63.1">LM358</text>
<text x="105.1" y="69.9" transform="rotate(-90 105.1 69.9)">A_STP_CLS_O</text>
<text x="220.6" y="67.2" transform="rotate(-90 220.6 67.2)">A_IN+_ASL</text>
<text x="81.3" y="86">A_IN+_STP_CLS</text>
<text x="23.9" y="116.4">A_PANEL_OPEN_SENSOR_I</text>
<text x="135.6" y="116.4">A_PANEL_OPEN_SENSOR_I</text>
<text x="65.3" y="131.7">A_RST_SET_1</text>
<text x="97.4" y="132.1" transform="rotate(-90 97.4 132.1)">A_RST_SET_2</text>
<text x="134.7" y="140.6">A_PANEL_CLOSE_SENSOR_I</text>
<text x="24.2" y="149.5">A_PANEL_CLOSE_SENSOR_I</text>
</g>
<g font-size="1.8" fill="#a90000">
<text x="230.4" y="40.4">2</text>
<text x="230.4" y="45.5">3</text>
<text x="243.1" y="42.9">1</text>
<text x="89.5" y="50.5">2</text>
<text x="102.2" y="53.1">1</text>
<text x="139.6" y="53.1">2</text>
<text x="150.9" y="50.2" transform="rotate(-90 150.9 50.2)">8</text>
<text x="161.2" y="53.1">3</text>
<text x="89.5" y="55.6">3</text>
<text x="161.2" y="58.2">7</text>
<text x="139.6" y="63.2">4</text>
<text x="161.2" y="63.2">6</text>
<text x="89.5" y="67.1">6</text>
<text x="102.2" y="69.6">7</text>
<text x="150.9" y="68" transform="rotate(-90 150.9 68)">1</text>
<text x="89.5" y="72.1">5</text>
<text x="160.6" y="106.4">8</text>
<text x="173.3" y="106.4">9</text>
<text x="167.4" y="111.2" transform="rotate(-90 167.4 111.2)">6</text>
<text x="230.9" y="110.6" transform="rotate(-90 230.9 110.6)">8</text>
<text x="251.2" y="110.6" transform="rotate(-90 251.2 110.6)">8</text>
<text x="265.2" y="110.5" transform="rotate(-90 265.2 110.5)">14</text>
<text x="57.7" y="115.3">1</text>
<text x="70.4" y="115.3">2</text>
<text x="64.5" y="120.7" transform="rotate(-90 64.5 120.7)">13</text>
<text x="230.9" y="122" transform="rotate(-90 230.9 122)">4</text>
<text x="251.2" y="122" transform="rotate(-90 251.2 122)">4</text>
<text x="265.2" y="122.6" transform="rotate(-90 265.2 122.6)">7</text>
<text x="102.2" y="131.8">2</text>
<text x="109" y="129" transform="rotate(-90 109 129)">3</text>
<text x="158.7" y="130.6">11</text>
<text x="171.4" y="130.6">10</text>
<text x="109" y="136.6" transform="rotate(-90 109 136.6)">1</text>
<text x="166.1" y="135.9" transform="rotate(-90 166.1 135.9)">12</text>
<text x="57.7" y="148.3">4</text>
<text x="70.4" y="148.3">3</text>
<text x="64.5" y="153.1" transform="rotate(-90 64.5 153.1)">5</text>
<text x="46.3" y="176.3">6</text>
<text x="59" y="178.8">7</text>
<text x="46.3" y="181.4">5</text>
</g>
<text font-size="1.8" fill="#2e9cff" x="165.1" y="53">D_Q_555</text>
<text font-size="1.8" fill="#5f4aff" x="248.9" y="56.8">L_ALARM</text>
</svg>
